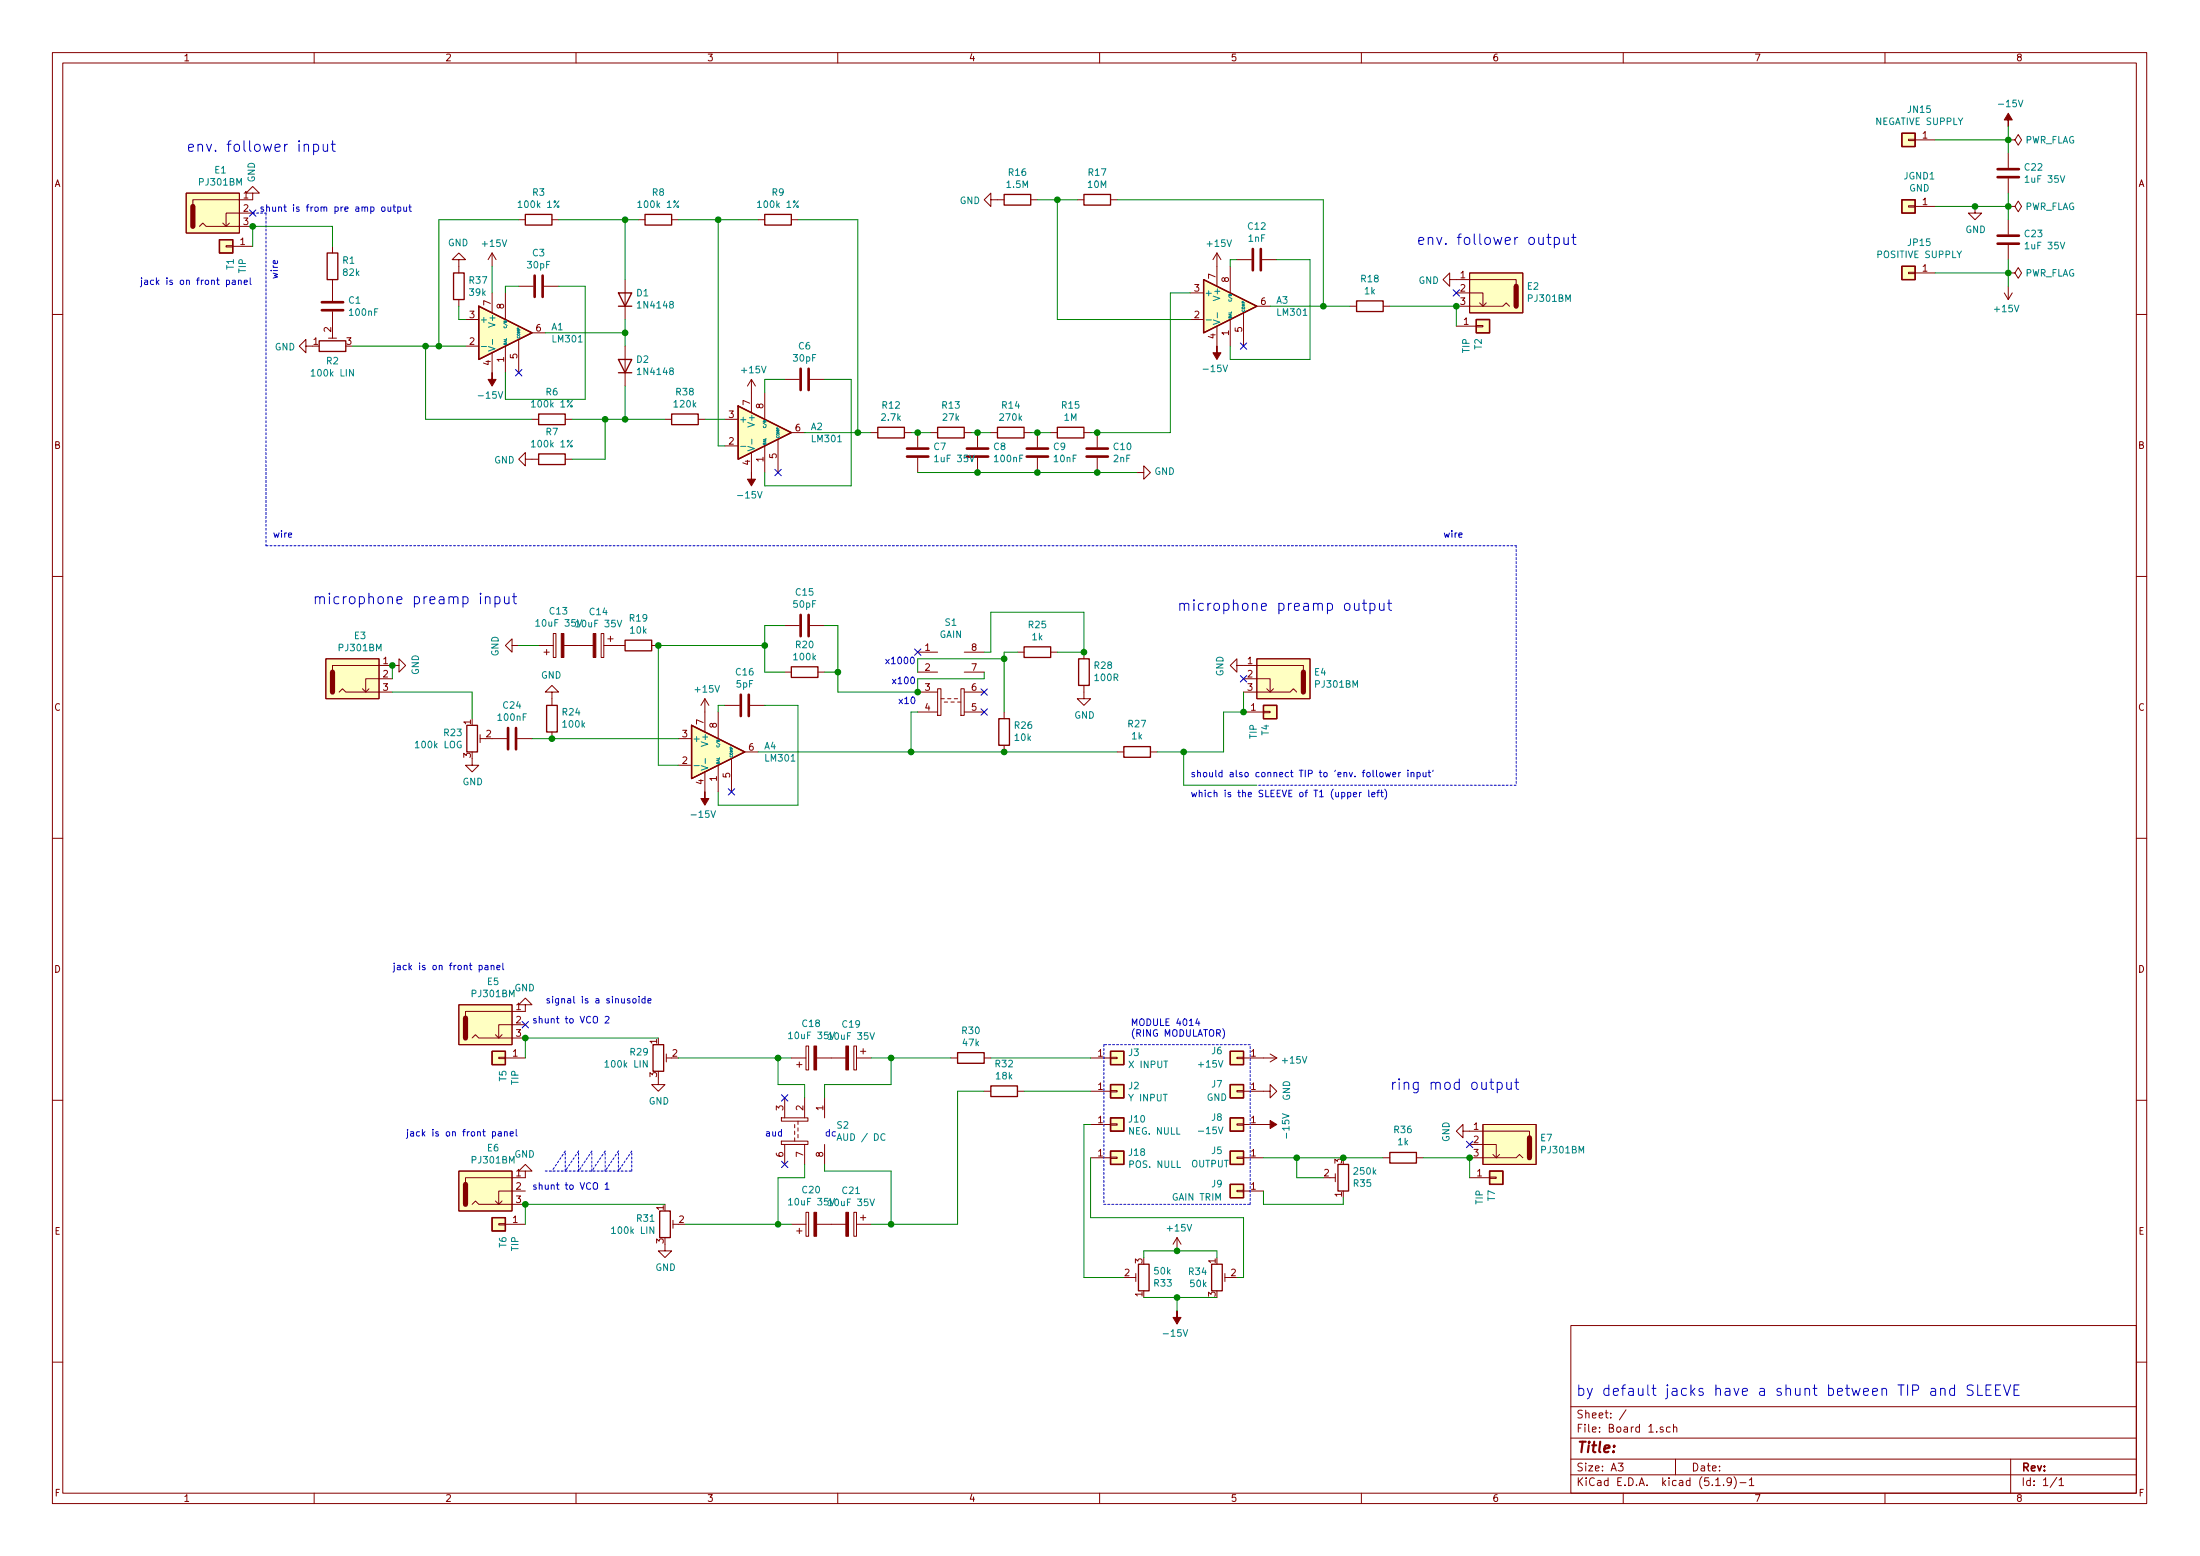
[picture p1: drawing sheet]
<svg xmlns="http://www.w3.org/2000/svg" width="420mm" height="297mm" viewBox="0 0 420 297" stroke-linecap="round" stroke-linejoin="round" font-family="sans-serif">
<g fill="none" stroke="#840000" stroke-width=".19">
<path d="M10 10h400v277h-400zM12 12h396v273.1h-396zM60 10v2M110 10v2M160 10v2M210 10v2M260 10v2M310 10v2M360 10v2M35.6 36.9h10.1v7.6h-10.1zM48.3 36.9h1.2l-1.2-1.3-1.3 1.3h1.3v1.2h-11.5v1.3M189.2 38.1v-1.2l-1.2 1.2 1.2 1.3v-1.3h2.6"/>
<path d="M196.8 38.1h1.3M205.7 38.1h1.3M212.1 38.1h1.3M364.5 26.6h1.3v.2h-1.3zM364.5 39.3h1.3v.2h-1.3zM365.8 26.7h3.8M365.8 39.4h3.8M377.2 39.4v1.3h1.3l-1.3 1.2-1.3-1.2h1.3M383.5 39.4h1.3l.6-1 .7 1-.7 1-.6-1M383.5 39.4h.1M383.5 26.7h1.3l.6-1 .7 1-.7 1-.6-1M383.5 26.7h.1"/>
<path d="M383.5 29.2v2.8M383.5 34.1v2.8M38.1 43.2l.6-.6 .7 .6h8.9M42.5 42.6l.7 .6 .6-.6M43.2 46.9h1.2v.3h-1.2zM44.4 47h3.9M48.3 40.7h-5.1v2.5M63.5 47v1.3M63.5 53.4v4M63.5 59.5v2.8M87.6 49.6h1.3l-1.3-1.3-1.2 1.3h1.2v2.5M87.6 57.2v1.3"/>
<path d="M94 48.3v2.5M94 55.9v3.8M94 48.3l-.8 1.3M94 48.3l.7 1.3M96.5 55.9v5.1M99.1 41.9h1.2M99.1 54.6h2.8M103.9 54.6h2.8M105.4 41.9h1.3M119.4 53.4v7.6M121.9 41.9h1.3M128.3 41.9h1.2"/>
<path d="M144.8 41.9h1.2M151.1 41.9h1.3M227.3 55.9h2.6M232.4 48.3l-.8 1.3M232.4 48.3v6.3M232.4 48.3l.8 1.3M234.9 50.8v5.1M236.2 49.6h2.8M237.5 59.7v6.4M240 58.5h2.6M241 49.6h2.8M257.8 58.5h1.3"/>
<path d="M264.2 58.5h1.2M276.9 53.4v-1.3l-1.3 1.3 1.3 1.2v-1.2h12.7v1.2M278.1 55.9h5.1v2.6M278.1 58.5h8.9l.7-.7 .6 .7M280.7 52.1h10.1v7.6h-10.1zM282.6 57.8l.6 .7 .6-.7M364.5 52h1.3v.2h-1.3zM365.8 52.1h3.8M382.8 55.9l.7 1.3M383.5 52.1h1.3l.6-1 .7 1-.7 1-.6-1M383.5 52.1h.1M383.5 41.9v2.8"/>
<path d="M383.5 46.8v2.8M383.5 54.6v2.6M384.3 55.9l-.8 1.3M10 60h2M58.4 66.1v-1.3l-1.3 1.3 1.3 1.2v-1.2h1.3M62.7 64.6h1.6M63.5 63.5v1.1M88.9 61h2.5M88.9 66.1h2.5M94 67.3v3.9M96.5 66.1v5.1M99.1 64.8v6.4"/>
<path d="M101.6 63.5h2.5M119.4 66.1v7.6M143.5 72.4l-.8 1.3M143.5 72.4v6.4M143.5 72.4l.8 1.3M146 75v5M149.9 72.4h2.8M154.7 72.4h2.8M227.3 61h2.6M232.4 62.3v3.8M234.9 61v5.1M278.1 62.3h3.8"/>
<path d="M281.9 62.1h1.3v.3h-1.3zM408 60h2M100.3 87.7v-1.3l-1.2 1.3 1.2 1.2v-1.2h2.6M101.6 80h1.3M107.9 80h1.3M107.9 87.7h1.3M127 80h1.3M133.3 80h1.3M138.4 80h2.6M138.4 85.1h2.6M143.5 86.4v3.8M146 85.1v5.1"/>
<path d="M148.6 83.9v6.3M151.1 82.6h2.6M166.4 82.6h1.2M172.7 82.6h1.3M175.3 82.6v2.8M175.3 87.4v2.8M177.8 82.6h1.3M184.1 82.6h1.3M186.7 82.6v2.8M186.7 87.4v2.8M189.2 82.6h1.3M195.6 82.6h1.2"/>
<path d="M198.1 82.6v2.8M198.1 87.4v2.8M200.7 82.6h1.2M207 82.6h1.3M209.5 82.6v2.8M209.5 87.4v2.8M217.2 90.2h1.2v-1.3l1.3 1.3-1.3 1.3v-1.3M10 110h2M149.9 119.4h2.8M154.7 119.4h2.8M408 110h2M62.2 125.8h10.2v7.6h-10.2z"/>
<path d="M64.8 132.1l.6-.6 .6 .6h8.9M69.2 131.5l.6 .6 .7-.6M74.9 129.6h-5.1v2.5M76.2 127v1.3l1.3-1.3-1.3-1.2v1.2h-12.7v1.3M97.8 123.2v-1.2l-1.3 1.2 1.3 1.3v-1.3h1.3M102.9 123.2h2.8M103.9 124.5h1M104.4 124v1M105.4 132.1h1.3l-1.3-1.3-1.3 1.3h1.3v2.6M105.4 139.7v1.3M105.7 120.9h.5v4.6h-.5zM107.7 123.2h5.6"/>
<path d="M114.8 120.9h.5v4.6h-.5zM115.3 123.2h4.1M116.1 122h1M116.6 121.4v1.1M124.5 123.2h1.2M134.6 133.4v6.3M134.6 133.4l-.7 1.3M134.6 133.4l.8 1.3M137.2 135.9v5.1M138.4 134.7h2.8M143.3 134.7h2.7M149.9 128.3h1.2"/>
<path d="M156.2 128.3h1.3M175.3 124.5h3.8M175.3 128.3h3.8M175.3 132.1h3.8M175.3 135.9h3.8M179.1 131.5h.6v5.1h-.6zM179.7 133.4h.6M180.3 134h.7M181 133.4h.6M181.6 134h.6M182.2 133.4h.7M182.9 134h.6"/>
<path d="M183.5 131.5h.6v5.1h-.6zM184.1 124.5h3.9M184.1 128.3h3.9M184.1 132.1h3.9M184.1 135.9h3.9M191.8 135.9v1.3M194.3 124.5h1.3M200.7 124.5h1.2M207 130.8v2.6h1.3l-1.3 1.3-1.3-1.3h1.3M207 124.5v1.3M236.2 127v-1.2l-1.3 1.2 1.3 1.3v-1.3h12.7v1.3M237.5 129.6h5.1v2.5"/>
<path d="M237.5 132.1h8.9l.6-.6 .6 .6M237.5 135.9h3.8M240 125.8h10.2v7.6h-10.2zM241.3 135.8h1.3v.3h-1.3zM241.9 131.5l.7 .6 .6-.6M90.2 144.8v1.3h1.2l-1.2 1.3-1.3-1.3h1.3M91.7 141h1M91.7 140.2v1.6M94 141h2.8M98.8 141h2.8M129.5 146.1h2.6M129.5 141h2.6"/>
<path d="M134.6 147.4v3.8M137.2 146.1v5.1M139.7 144.8v6.4M142.2 143.5h2.6M191.8 142.3v1.2M213.4 143.5h1.2M219.7 143.5h1.3M10 160h2M408 160h2M87.6 191.8h10.2v7.6h-10.2zM90.2 198.2l.6-.7 .6 .7h8.9M94.6 197.5l.6 .7 .7-.7"/>
<path d="M100.3 191.8h1.3l-1.3-1.3-1.2 1.3h1.2v1.3h-11.4v1.2M100.3 195.6h-5.1v2.6M153.9 199.7h.5v4.6h-.5zM163.1 199.7h.5v4.6h-.5zM10 210h2M95.2 201.8h1.3v.3h-1.3zM96.5 202h3.8M125.7 205.8v1.2h1.3l-1.3 1.3-1.2-1.3h1.2M127.3 201.2v1.5M127.3 202h1M149.2 213.4h5.1v.6h-5.1zM149.2 217.8h5.1v.7h-5.1z"/>
<path d="M149.9 209.6v3.8M149.9 218.5v3.8M151.1 202h2.8M151.8 214.7v.6M151.8 215.9v.7M151.8 217.2v.6M152.1 203.2h1.1M152.4 214v.7M152.4 215.3v.6M152.4 216.6v.6M152.7 202.7v1M153.7 209.6v3.8"/>
<path d="M153.7 218.5v3.8M156 202h5.5M157.5 209.6v3.8M157.5 218.5v3.8M163.6 202h2.8M164.3 200.7h1.1M164.8 200.2v1M181.6 202h1.3M188 202h1.2M188 208.3h1.2M194.3 208.3h1.3M208.3 202h3.8"/>
<path d="M208.3 208.3h3.8M208.3 214.7h3.8M212.1 208.2h1.3v.2h-1.3zM212.1 214.5h1.3v.3h-1.3zM212.1 201.8h1.3v.3h-1.3zM236.2 208.2h1.3v.2h-1.3zM236.2 214.5h1.3v.3h-1.3zM236.2 201.8h1.3v.3h-1.3zM237.5 208.3h5.1v-1.3l1.2 1.3-1.2 1.3v-1.3M237.5 202h6.3M237.5 214.7h3.8M242.6 201.2l1.2 .8"/>
<path d="M243.8 202l-1.2 .7M279.4 215.9v-1.2l-1.3 1.2 1.3 1.3v-1.3h12.7v1.3M280.7 218.5h5v2.5M283.2 214.7h10.2v7.6h-10.2zM408 210h2M87.6 223.6h10.2v7.6h-10.2zM90.2 229.9l.6-.6 .6 .6h8.9M94.6 229.3l.6 .6 .7-.6M95.2 233.6h1.3v.2h-1.3zM96.5 233.7h3.8M100.3 223.6h1.3l-1.3-1.3-1.2 1.3h1.2v1.2h-11.4v1.3M100.3 227.4h-5.1v2.5"/>
<path d="M127 237.5v1.3h1.3l-1.3 1.3-1.3-1.3h1.3M128.5 233.7h1M128.5 233v1.5M151.1 233.7h2.8M152.1 235h1.1M152.7 234.5v1M153.9 231.4h.5v4.6h-.5zM156 233.7h5.5M163.1 231.4h.5v4.6h-.5zM163.6 233.7h2.8M164.3 232.4h1.1M164.8 231.9v1.1"/>
<path d="M208.3 221h3.8M212.1 220.9h1.3v.2h-1.3zM224.8 236.3l-.8 1.2M224.8 236.3v2.5M224.8 236.3l.8 1.2M236.2 220.9h1.3v.2h-1.3zM236.2 227.2h1.3v.3h-1.3zM237.5 221h3.8M237.5 227.4h3.8M254 224.8h1M255 224.1v1.5M264.2 221h1.2"/>
<path d="M270.5 221h1.3M280.7 221h8.9l.6-.6 .6 .6M280.7 224.8h3.8M284.5 224.7h1.2v.3h-1.2zM285.1 220.4l.6 .6 .7-.6M215.9 243.9h1M216.9 243.1v1.5M233.9 243.1v1.5M233.9 243.9h1M300 253h108v32.1h-108zM10 260h2M300 278.5h108"/>
<path d="M300 274.5h108M300 268.5h108M309 279.3h1l-.5 .6 .4 .1v.7l-.2 .1-.7-.1M310.5 269.1l-1.2 2M317.6 272.5l-.4-.1-.2 .2 .1 .2 .5 .2v.3h-.6M319 272.5l-.5-.1-.2 .3v.6l.2 .1 .5-.1M319.6 272.5l.2-.1 .4 .1v.9M319.6 271.9v1.5M320 278.5v3M384 278.5v6.6M408 260h2M60 285.1v1.9"/>
<path d="M110 285.1v1.9M160 285.1v1.9M210 285.1v1.9M260 285.1v1.9M300 281.5h108M310 285.1v1.9M327.7 283.6h.8M329.2 283.5v.1M330.7 282.7l-.3 .3h-.5l-.1-.3 .1-.5 .5-.1 .3 .3-.1 .8-.3 .4h-.4M331.2 281.9a1.71 1.71 0 0 1 0 2.3M332.3 283h1.2M334.1 282.5l.4-.4v1.5"/>
<path d="M334.1 283.6h.8M360 285.1v1.9M392.8 282l-1.3 2M393.2 282.5l.5-.4v1.5M393.2 283.6h.9"/>
</g>
<g fill="#ffffc2" stroke="#ffffc2" stroke-width=".19">
<path d="M132.1 138.5l10.1 5-10.1 5.1z"/>
<path d="M284.5 223.6h2.5v2.5h-2.5z"/>
<path d="M41.9 45.8h2.5v2.5h-2.5z"/>
<path d="M94 232.4h2.5v2.6h-2.5z"/>
<path d="M94 200.7h2.5v2.5h-2.5z"/>
<path d="M281.9 61h2.6v2.5h-2.6z"/>
<path d="M212.1 207h2.5v2.6h-2.5z"/>
<path d="M234.9 207h2.6v2.6h-2.6z"/>
<path d="M229.9 53.4l10.1 5.1-10.1 5z"/>
<path d="M141 77.5l10.1 5.1-10.1 5.1z"/>
<path d="M91.4 58.5l10.2 5-10.2 5.1z"/>
<path d="M234.9 213.4h2.6v2.5h-2.6z"/>
<path d="M234.9 219.7h2.6v2.6h-2.6z"/>
<path d="M212.1 219.7h2.5v2.6h-2.5z"/>
<path d="M212.1 213.4h2.5v2.5h-2.5z"/>
<path d="M363.2 25.4h2.6v2.6h-2.6z"/>
<path d="M212.1 200.7h2.5v2.5h-2.5z"/>
<path d="M241.3 134.7h2.5v2.5h-2.5z"/>
<path d="M363.2 50.8h2.6v2.6h-2.6z"/>
<path d="M363.2 38.1h2.6v2.6h-2.6z"/>
<path d="M234.9 200.7h2.6v2.5h-2.6z"/>
<path d="M280.7 52.1h10.1v7.6h-10.1z"/>
<path d="M240 125.8h10.2v7.6h-10.2z"/>
<path d="M62.2 125.8h10.2v7.6h-10.2z"/>
<path d="M87.6 191.8h10.2v7.6h-10.2z"/>
<path d="M87.6 223.6h10.2v7.6h-10.2z"/>
<path d="M283.2 214.7h10.2v7.6h-10.2z"/>
<path d="M35.6 36.9h10.1v7.6h-10.1z"/>
<path d="M234.9 226.1h2.6v2.5h-2.6z"/>
</g>
<g fill="none" stroke="#840000" stroke-width=".25">
<path d="M191.8 37.1h5v2.1h-5zM207 37.1h5.1v2.1h-5.1zM363.2 25.4h2.6v2.6h-2.6zM363.2 38.1h2.6v2.6h-2.6zM41.9 45.8h2.5v2.5h-2.5zM62.5 48.3h2v5.1h-2zM86.6 52.1h2v5.1h-2zM91.4 58.5l10.2 5-10.2 5.1zM100.3 40.9h5.1v2.1h-5.1zM118.1 55.9h2.5l-1.2 2.6zM118.1 58.5h2.5M123.2 40.9h5.1v2.1h-5.1z"/>
<path d="M146 40.9h5.1v2.1h-5.1zM229.9 53.4l10.1 5.1-10.1 5zM259.1 57.4h5.1v2.1h-5.1zM363.2 50.8h2.6v2.6h-2.6zM61 65.1h5v2h-5zM102.9 79h5v2.1h-5zM118.1 68.6h2.5l-1.2 2.6zM118.1 71.2h2.5M128.3 79h5v2.1h-5zM141 77.5l10.1 5.1-10.1 5.1zM281.9 61h2.6v2.5h-2.6zM102.9 86.7h5v2h-5z"/>
<path d="M167.6 81.6h5.1v2h-5.1zM179.1 81.6h5v2h-5zM190.5 81.6h5.1v2h-5.1zM201.9 81.6h5.1v2h-5.1zM89.2 138.5h2v5h-2zM104.4 134.7h2v5h-2zM119.4 122.2h5.1v2h-5.1zM132.1 138.5l10.1 5-10.1 5.1zM151.1 127.3h5.1v2h-5.1zM190.8 137.2h2v5.1h-2zM195.6 123.5h5.1v2h-5.1zM206 125.8h2v5h-2z"/>
<path d="M241.3 134.7h2.5v2.5h-2.5zM214.6 142.5h5.1v2.1h-5.1zM124.7 199.4h2v5.1h-2zM94 200.7h2.5v2.5h-2.5zM182.9 201h5.1v2h-5.1zM189.2 207.3h5.1v2h-5.1zM212.1 207h2.5v2.6h-2.5zM212.1 219.7h2.5v2.6h-2.5zM212.1 213.4h2.5v2.5h-2.5zM212.1 200.7h2.5v2.5h-2.5zM234.9 207h2.6v2.6h-2.6zM234.9 213.4h2.6v2.5h-2.6z"/>
<path d="M234.9 219.7h2.6v2.6h-2.6zM234.9 200.7h2.6v2.5h-2.6zM94 232.4h2.5v2.6h-2.5zM126 231.2h2v5.1h-2zM234.9 226.1h2.6v2.5h-2.6zM255.5 222.3h2.1v5.1h-2.1zM265.4 220h5.1v2h-5.1zM284.5 223.6h2.5v2.5h-2.5zM217.4 241.3h2.1v5.1h-2.1zM231.4 241.3h2v5.1h-2z"/>
</g>
<g fill="none" stroke="#008484" stroke-width=".19">
<path d="M232.5 59.7v1M234.7 57.2a.23 .23 0 0 0 .2 .3 .23 .23 0 0 0 .2-.3M67.5 70.5v1.3l-.7-1.3v1.3M91.9 66.2h1M93.3 66.2l1.2 .4-1.2 .4M94.1 64.8v.9M96.3 62.3a.23 .23 0 0 0 .2 .3 .23 .23 0 0 0 .2-.3M230.4 61.1h.9M231.7 61.1l1.3 .4-1.3 .4M141.5 85.2h.9M142.8 85.2l1.3 .4-1.3 .5M143.6 83.8v1"/>
<path d="M145.8 81.3v.1a.23 .23 0 0 0 .2 .2 .23 .23 0 0 0 .2-.3M102.3 118.6l.4-.3v1.2M102.3 119.5h.8M117.9 118.4l.4 1.3 .4-1.3M132.6 146.2h1M133.9 146.2l1.3 .4-1.3 .4M134.7 144.8v1M136.9 142.3a.23 .23 0 0 0 .2 .3 .23 .23 0 0 0 .2-.3M150.6 197.4l.4-.4v1.3M150.6 198.3h.7M166.1 197.1l.5 1.3 .4-1.3M123.6 202.4v1.3l-.7-1.3v1.3"/>
<path d="M159.9 217.7l.4-1.3 .4 1.3M160 217.3h.6M169 216.5a.6 .6 0 0 0-.8 .5 .6 .6 0 0 0 .6 .7l.2-.1M124.9 234.2v1.3l-.8-1.3v1.3M150.6 229.1l.4-.3v1.2M150.6 230h.7M166.1 228.9l.5 1.3 .4-1.3"/>
</g>
<g fill="#840000" stroke="#840000" stroke-width=".19">
<path d="M224.8 250.2v1.3h.8l-.8 1.3-.8-1.3h.8z"/>
<path d="M134.6 151.2v1.2h.8l-.8 1.3-.7-1.3h.7z"/>
<path d="M155.4 231.4h.6v4.6h-.6z"/>
<path d="M161.5 231.4h.6v4.6h-.6z"/>
<path d="M241.3 214.7h1.3v-.8l1.2 .8-1.2 .7v-.7z"/>
<path d="M232.4 66.1v1.2h.8l-.8 1.3-.8-1.3h.8z"/>
<path d="M161.5 199.7h.6v4.6h-.6z"/>
<path d="M155.4 199.7h.6v4.6h-.6z"/>
<path d="M143.5 90.2v1.3h.8l-.8 1.2-.8-1.2h.8z"/>
<path d="M107.2 120.9h.5v4.6h-.5z"/>
<path d="M113.3 120.9h.5v4.6h-.5z"/>
<path d="M383.5 21.6l.8 1.3h-.8v1.3v-1.3h-.7z"/>
<path d="M94 71.2v1.2h.7l-.7 1.3-.8-1.3h.8z"/>
</g>
<g fill="none" stroke="#840000" stroke-width=".51">
<path d="M381.5 33.8h4.1M381.5 32.3h4.1M61.5 59.2h4M61.5 57.7h4M102.1 52.6v4.1M103.6 52.6v4.1M239.3 47.5v4.1M240.8 47.5v4.1M381.5 46.5h4.1M381.5 45h4.1M152.9 70.4v4.1M154.4 70.4v4.1"/>
<path d="M173.2 87.2h4.1M173.2 85.6h4.1M184.7 87.2h4M184.7 85.6h4M196.1 87.2h4.1M196.1 85.6h4.1M207.5 87.2h4.1M207.5 85.6h4.1M152.9 117.4v4M154.4 117.4v4M97 139v4M98.6 139v4"/>
<path d="M141.5 132.6v4.1M143 132.6v4.1"/>
</g>
<path d="M36.8 39.4v3.8M289.6 54.6v3.9M63.5 128.3v3.8M248.9 128.3v3.8M88.9 194.3v3.9M292.1 217.2v3.8M88.9 226.1v3.8" fill="none" stroke="#840000" stroke-width=".99"/>
<g fill="none" stroke="#0000c2" stroke-width=".19" stroke-dasharray=".4 .4">
<path d="M48.3 40.7h2.5M50.8 40.7v63.5M50.8 104.2h238.8M289.6 104.2v45.7M289.6 149.9h-49.6M210.8 199.4v30.5M238.8 199.4h-28M107.9 219.7l-2.5 3.9M110.5 219.7l-2.6 3.9M113 219.7l-2.5 3.9M115.6 219.7l-2.6 3.9M118.1 219.7l-2.5 3.9"/>
<path d="M120.6 219.7l-2.5 3.9M104.1 223.6h16.5M107.9 223.6v-3.9M110.5 223.6v-3.9M113 223.6v-3.9M115.6 223.6v-3.9M118.1 223.6v-3.9M120.6 223.6v-3.9M210.8 229.9h28M238.8 229.9v-30.5"/>
</g>
<g fill="none" stroke="#008400" stroke-width=".19">
<path d="M198.1 38.1h7.6M201.9 38.1v22.9h25.4M213.4 38.1h39.3v20.4M369.6 26.7h13.9M369.6 39.4h13.9M383.5 24.2v5M383.5 36.9v5M48.3 47v-3.8h15.2v3.8M87.6 58.5v2.5h1.3M94 50.8v5.1M99.1 41.9h-15.3v24.2M99.1 54.6h-2.6v1.3"/>
<path d="M106.7 41.9h15.2M106.7 54.6h5.1v21.6h-15.3v-5M119.4 41.9v11.5M129.5 41.9h15.3M137.2 41.9v43.2h1.2M152.4 41.9h11.4v40.7M227.3 55.9h-3.8v26.7h-15.2M236.2 49.6h-1.3v1.2M242.6 58.5h15.2M243.8 49.6h6.4v19h-15.3v-2.5M265.4 58.5h12.7v3.8M369.6 52.1h13.9"/>
<path d="M383.5 49.6v5M67.3 66.1h21.6M81.3 66.1v13.9h20.3M104.1 63.5h15.3M119.4 61v5.1M119.4 73.7v6.3M149.9 72.4h-3.9v2.6M157.5 72.4h5.1v20.3h-16.6v-2.5M109.2 80h17.8M115.6 80v7.7h-6.4M134.6 80h3.8M153.7 82.6h12.7"/>
<path d="M174 82.6h3.8M175.3 90.2h41.9M185.4 82.6h3.8M196.8 82.6h3.9M149.9 119.4h-3.9v8.9h3.9M157.5 119.4h2.5v12.7h15.3v-2.5h12.7v-1.3M74.9 127v2.6M74.9 132.1h15.3v5.1M99.1 123.2h3.8M138.4 134.7h-1.2v1.2M146 123.2h-20.3v22.9h3.8M146 134.7h6.4v19h-15.2v-2.5"/>
<path d="M157.5 128.3h2.5M175.3 135.9h-1.3v7.6M188 124.5h1.2v-7.6h17.8v7.6h-5.1M191.8 125.8h-16.5v2.5M194.3 124.5h-2.5v11.4M237.5 132.1v3.8h-3.8v7.6h-12.7M101.6 141h27.9M144.8 143.5h68.6M226.1 143.5v6.4h13.9M125.7 198.2h-25.4v3.8M129.5 202h21.6M148.6 202v5h5.1v2.6"/>
<path d="M166.4 202h15.2M170.2 202v5h-12.7v2.6M188 208.3h-5.1v25.4h-16.5M189.2 202h19.1M195.6 208.3h12.7M208.3 214.7h-1.3v29.2h7.6M127 229.9h-26.7v3.8M130.8 233.7h20.3M153.7 222.3v2.5h-5.1v8.9M157.5 222.3v1.3h12.7v10.1M208.3 221v11.4h29.2v11.5h-1.3M241.3 221h22.9"/>
<path d="M241.3 227.4v2.5h15.2v-1.3M247.6 221v3.8h5.1M271.8 221h8.9v3.8M218.4 240.1v-1.3h14v1.3M218.4 247.7h14M224.8 247.7v2.5"/>
</g>
<g fill="none" stroke="#0000c2" stroke-width=".19">
<path d="M59.9 27.6l.6-.1 .4 .4v.6l-.2 .3-.2 .1-.6-.1M59.9 27.5v2.1M61.7 27.5l.1 1.3a.52 .52 0 0 0 .8-.1M62.6 27.5v1.4M63.2 27.5h.8M63.5 26.9v1.7l.1 .2 .4 .1M73 39.6l.3-.1 .2 .1-.1 .7h-.3l-.2-.2zM74.1 39.5v.8h.3l.2-.1M74.6 39.5v.8M75.1 39.5h.4M75.2 39.1v1.1l.3 .1M76 39.6l.3-.1 .3 .2-.1 .6h-.5"/>
<path d="M76 39.5v1.3M77.1 39.5l.1 .8h.3l.1-.1M77.6 39.5v.8M78.1 39.5h.5M78.3 39.1v1.1l.3 .1M43.3 53.5h.3l.2 .2-.1 .6h-.4M44.4 53.5h.5v.8M44.9 53.8h-.4l-.2 .2 .2 .3h.4M45.5 53.6l.2-.1h.3l.1 .8M45.5 53.5v.8M46.6 53.9l.6-.1v-.3h-.4l-.2 .2 .1 .6h.5M47.8 53v1.1l.2 .2"/>
<path d="M295.4 45.3h.8M295.7 44.7v1.7l.1 .2 .4 .1M296.8 45.4l.6-.1 .4 .4v.6l-.2 .3-.2 .1-.6-.1M296.8 45.3v2M298.7 45.3l.1 1.3a.52 .52 0 0 0 .7-.1M299.5 45.3v1.4M300.2 45.3h.8M300.5 44.7v1.7l.1 .2 .4 .1M92.7 114.1a.5 .5 0 0 1 .9 .1v1.1M92.7 113.9v1.4M94.5 114l.6-.1 .4 .4v.6l-.2 .2-.2 .2-.6-.2M94.5 113.9v2"/>
<path d="M96.3 113.9l.1 1.2a.52 .52 0 0 0 .8-.1M97.2 113.9v1.4M97.9 113.9h.8M98.2 113.2v1.7l.1 .2 .4 .2M258.7 115.2l.1 1.2a.52 .52 0 0 0 .7-.1M259.5 115.2v1.3M260.2 115.2h.8M260.5 114.5v1.7l.1 .2 .4 .1M261.6 115.3l.6-.1 .4 .4v.5l-.2 .3-.2 .1-.6-.1M261.6 115.2v2M263.4 115.2l.2 1.2a.52 .52 0 0 0 .7-.1M264.3 115.2v1.3"/>
<path d="M265 115.2h.8M265.3 114.5v1.7l.1 .2 .4 .1M174 125.6l.2-.2a.67 .67 0 0 1 .4 .7 .67 .67 0 0 1-.4 .6l-.3-.5zM174.1 129.3l.1-.1a.69 .69 0 0 1 .5 .7 .69 .69 0 0 1-.5 .6 .83 .83 0 0 1-.1-1.2zM258.5 151.7l.6-.1-.1-.3h-.4l-.1 .1v.7h.5M259.6 151.3v.8M260 151.3l-.4 .2M261.4 150.8v1.1l.2 .2M262 151.7l.6-.1-.1-.3h-.3l-.2 .1 .1 .7h.4M263 151.3h.4M263.4 150.8l-.3 .2v1.1M263.6 147.5h.3l.3 .2v.4l-.3 .2-.3-.1-.1-.1z"/>
<path d="M263.7 151.3h.5M263.9 150.8v1.1l.3 .2M264.5 150.7a1.47 1.47 0 0 1 0 1.9M264.6 147.5l.2 .8 .3-.6 .2 .6 .3-.8M266 147.9l.6-.1-.1-.3h-.3l-.2 .1v.6h.5M267.1 147.5v.8M267.5 147.5l-.4 .2M268.9 147v.2M268.9 147.5v.8M269.5 147.6l.2-.1h.3v.8M269.5 147.5v.8M270.6 147.5h.4l.2 .2-.1 .5h-.5"/>
<path d="M270.6 147.5v1.2M271.8 147.5l.1 .7h.4M272.3 147.5v.8M272.7 147.5h.5M272.9 147v1.1l.3 .2M273.7 147l-.1 .3M91.5 184.3h.4l.2 .2-.1 .6h-.5M92.7 184.3h.4l.1 .8M93.2 184.6l-.6 .2 .1 .3h.5M93.8 184.4l.2-.1h.3v.8M93.8 184.3v.8M94.9 184.7l.6-.1-.1-.3h-.3l-.2 .2v.6h.5"/>
<path d="M96 183.9v1l.2 .2M115.6 194.1l.5-.1 .2 .4-.8 .9h.8M121 190.7l.3-.1 .1 .2v.6l-.3 .1-.3-.3zM122 190.2v.1M122 190.6v.9M123.2 190.7l-.4-.1-.2 .3 .1 .5h.5M123.2 190.2v1.3M123.7 191l.6-.1v-.2l-.4-.1-.2 .2 .1 .6h.5M228.7 194.4l-.3 .9h.8M229 194.9v.9M233.5 196.4a1.47 1.47 0 0 1 0 1.9M94.1 216.1l.3-.1 .2 .3-.1 .5h-.4"/>
<path d="M95.2 216.1h.5v.8M95.7 216.3l-.6 .3 .1 .2h.5M96.3 216.2l.2-.2 .3 .1 .1 .8M96.3 216v.9M97.4 216.4l.6-.1v-.2l-.4-.1-.2 .2 .1 .6h.5M98.6 215.6v1.1l.2 .2M286 206.7l.5-.1 .4 .4v.6l-.2 .3-.2 .1-.5-.1M286 206.6v2M287.8 206.6l.1 1.3a.52 .52 0 0 0 .7-.1M288.6 206.6v1.4M289.3 206.6h.7M289.6 206v1.7l.1 .2 .3 .1"/>
<path d="M113.3 225.9l.3-.1a.44 .44 0 0 1 .5 .4v.7l-.5 .1-.3-.1zM115.6 226.1l.3-.3v1.2M115.6 227h.7M370.6 265.2a.52 .52 0 0 1 .8-.1l.1 1.3M373.3 265.1l-.6-.1-.4 .4v.6l.2 .3 .2 .1 .6-.1M373.3 264.4v2M376.8 264.5a.87 .87 0 0 0-1 .1l-.1 .2a.45 .45 0 0 0 .4 .5l.5 .2a.48 .48 0 0 1 .2 .5 .48 .48 0 0 1-.3 .4l-.8-.1M377.7 264.4v2h.9M379.3 265.3h.7M380.3 264.4h-1v2h1M381.1 265.3h.7M382.1 264.4h-1v2h1"/>
<path d="M382.7 264.4l.6 2 .7-2M384.7 265.3h.6M385.6 264.4h-.9v2h.9"/>
</g>
<g fill="#008400" stroke="#008400" stroke-width=".25">
<circle cx="175.3" cy="132.1" r=".51"/>
<circle cx="100.3" cy="229.9" r=".51"/>
<circle cx="74.9" cy="127" r=".51"/>
<circle cx="160" cy="128.3" r=".51"/>
<circle cx="383.5" cy="26.7" r=".51"/>
<circle cx="207" cy="124.5" r=".51"/>
<circle cx="100.3" cy="198.2" r=".51"/>
<circle cx="209.6" cy="82.6" r=".51"/>
<circle cx="280.7" cy="221" r=".51"/>
<circle cx="383.5" cy="39.4" r=".51"/>
<circle cx="383.5" cy="52.1" r=".51"/>
<circle cx="237.5" cy="135.9" r=".51"/>
<circle cx="377.2" cy="39.4" r=".51"/>
<circle cx="278.1" cy="58.5" r=".51"/>
<circle cx="226.1" cy="143.5" r=".51"/>
<circle cx="48.3" cy="43.2" r=".51"/>
<circle cx="191.8" cy="125.8" r=".51"/>
<circle cx="137.2" cy="41.9" r=".51"/>
<circle cx="256.5" cy="221" r=".51"/>
<circle cx="115.6" cy="80" r=".51"/>
<circle cx="119.4" cy="80" r=".51"/>
<circle cx="148.6" cy="202" r=".51"/>
<circle cx="247.7" cy="221" r=".51"/>
<circle cx="146.1" cy="123.2" r=".51"/>
<circle cx="125.7" cy="123.2" r=".51"/>
<circle cx="105.4" cy="141" r=".51"/>
<circle cx="163.8" cy="82.6" r=".51"/>
<circle cx="224.8" cy="247.7" r=".51"/>
<circle cx="81.3" cy="66.1" r=".51"/>
<circle cx="201.9" cy="38.1" r=".51"/>
<circle cx="209.6" cy="90.2" r=".51"/>
<circle cx="175.3" cy="82.6" r=".51"/>
<circle cx="224.8" cy="238.8" r=".51"/>
<circle cx="186.7" cy="82.6" r=".51"/>
<circle cx="198.1" cy="90.2" r=".51"/>
<circle cx="198.1" cy="82.6" r=".51"/>
<circle cx="170.2" cy="202" r=".51"/>
<circle cx="186.7" cy="90.2" r=".51"/>
<circle cx="170.2" cy="233.7" r=".51"/>
<circle cx="83.8" cy="66.1" r=".51"/>
<circle cx="148.6" cy="233.7" r=".51"/>
<circle cx="174" cy="143.5" r=".51"/>
<circle cx="119.4" cy="41.9" r=".51"/>
<circle cx="252.7" cy="58.5" r=".51"/>
<circle cx="191.8" cy="143.5" r=".51"/>
<circle cx="119.4" cy="63.5" r=".51"/>
</g>
<g fill="none" stroke="#000084" stroke-width=".19">
<path d="M47.7 40.1l1.2 1.2M48.9 40.1l-1.2 1.2M277.5 55.3l1.2 1.2M278.7 55.3l-1.2 1.2M98.5 70.5l1.2 1.3M99.7 70.5l-1.2 1.3M236.9 65.5l1.2 1.2M238.1 65.5l-1.2 1.2M148 89.6l1.2 1.2M149.2 89.6l-1.2 1.2M174.7 123.9l1.2 1.2M175.9 123.9l-1.2 1.2"/>
<path d="M187.4 131.5l1.2 1.2M187.4 135.3l1.2 1.2M188.6 131.5l-1.2 1.2M188.6 135.3l-1.2 1.2M236.9 129l1.2 1.2M238.1 129l-1.2 1.2M139.1 150.6l1.2 1.2M140.3 150.6l-1.2 1.2M99.7 195l1.2 1.2M100.9 195l-1.2 1.2M149.3 209l1.2 1.2M150.5 209l-1.2 1.2"/>
<path d="M280.1 217.9l1.2 1.2M281.3 217.9l-1.2 1.2M149.3 221.7l1.2 1.2M150.5 221.7l-1.2 1.2"/>
</g>
<g font-size="2.8" fill="#0000c2">
<text x="35.6" y="29">env. follower input</text>
<text x="270.5" y="46.8">env. follower output</text>
<text x="59.7" y="115.4">microphone preamp input</text>
<text x="224.8" y="116.6">microphone preamp output</text>
<text x="265.4" y="208.1">ring mod output</text>
<text x="301" y="266.5">by default jacks have a shunt between TIP and SLEEVE</text>
</g>
<text font-size="2.8" fill="#840000" x="301" y="277.3">Title:</text>
<g font-size="2.1" fill="#840000">
<text x="301" y="273.5">File: Board 1.sch</text>
<text x="301" y="270.8">Sheet: /</text>
<text x="301" y="280.9">Size: A3</text>
<text x="323" y="280.9">Date:</text>
<text x="386" y="280.9">Rev:</text>
<text x="301" y="283.7">KiCad E.D.A. kicad (5.1.9)-1</text>
<text x="386" y="283.7">Id: 1/1</text>
</g>
<g font-size="1.8" fill="#840000">
<text x="35" y="11.7">1</text>
<text x="85" y="11.7">2</text>
<text x="135" y="11.7">3</text>
<text x="185" y="11.7">4</text>
<text x="235" y="11.7">5</text>
<text x="285" y="11.7">6</text>
<text x="335" y="11.7">7</text>
<text x="385" y="11.7">8</text>
<text x="367.2" y="26.5">1</text>
<text x="10.4" y="35.7">A</text>
<text x="408.4" y="35.7">A</text>
<text x="46.5" y="37.9">1</text>
<text x="46.5" y="40.4">2</text>
<text x="367.2" y="39.2">1</text>
<text x="45.9" y="46.8">1</text>
<text x="46.5" y="43">3</text>
<text x="232.2" y="53.2" transform="rotate(-90 232.2 53.2)">7</text>
<text x="234.7" y="53.9" transform="rotate(-90 234.7 53.9)">8</text>
<text x="278.9" y="53.1">1</text>
<text x="367.2" y="51.9">1</text>
<text x="93.7" y="58.3" transform="rotate(-90 93.7 58.3)">7</text>
<text x="96.3" y="58.9" transform="rotate(-90 96.3 58.9)">8</text>
<text x="228.1" y="55.7">3</text>
<text x="240.8" y="58.2">6</text>
<text x="278.9" y="55.7">2</text>
<text x="278.9" y="58.2">3</text>
<text x="59.8" y="65.8">1</text>
<text x="63.2" y="63.4" transform="rotate(-90 63.2 63.4)">2</text>
<text x="66.2" y="65.8">3</text>
<text x="89.7" y="65.8">2</text>
<text x="89.7" y="60.7">3</text>
<text x="102.4" y="63.3">6</text>
<text x="228.1" y="60.7">2</text>
<text x="232.2" y="64.7" transform="rotate(-90 232.2 64.7)">4</text>
<text x="234.7" y="64" transform="rotate(-90 234.7 64)">1</text>
<text x="237.2" y="63.4" transform="rotate(-90 237.2 63.4)">5</text>
<text x="279.6" y="62">1</text>
<text x="93.7" y="69.7" transform="rotate(-90 93.7 69.7)">4</text>
<text x="96.3" y="69.1" transform="rotate(-90 96.3 69.1)">1</text>
<text x="98.8" y="68.5" transform="rotate(-90 98.8 68.5)">5</text>
<text x="143.3" y="77.4" transform="rotate(-90 143.3 77.4)">7</text>
<text x="145.8" y="78" transform="rotate(-90 145.8 78)">8</text>
<text x="139.2" y="79.8">3</text>
<text x="151.9" y="82.3">6</text>
<text x="10.4" y="85.7">B</text>
<text x="139.2" y="84.9">2</text>
<text x="143.3" y="88.8" transform="rotate(-90 143.3 88.8)">4</text>
<text x="145.8" y="88.1" transform="rotate(-90 145.8 88.1)">1</text>
<text x="148.3" y="87.5" transform="rotate(-90 148.3 87.5)">5</text>
<text x="408.4" y="85.7">B</text>
<text x="176.7" y="124.2">1</text>
<text x="185.6" y="124.2">8</text>
<text x="73.2" y="126.8">1</text>
<text x="73.2" y="129.3">2</text>
<text x="73.2" y="131.9">3</text>
<text x="176.7" y="128.1">2</text>
<text x="176.7" y="131.9">3</text>
<text x="185.6" y="131.9">6</text>
<text x="185.6" y="128.1">7</text>
<text x="238.3" y="126.8">1</text>
<text x="238.3" y="129.3">2</text>
<text x="238.3" y="131.9">3</text>
<text x="10.4" y="135.7">C</text>
<text x="176.7" y="135.7">4</text>
<text x="185.6" y="135.7">5</text>
<text x="238.9" y="135.7">1</text>
<text x="408.4" y="135.7">C</text>
<text x="89.9" y="138.3" transform="rotate(-90 89.9 138.3)">1</text>
<text x="92.9" y="140.8">2</text>
<text x="130.3" y="140.8">3</text>
<text x="134.4" y="138.3" transform="rotate(-90 134.4 138.3)">7</text>
<text x="136.9" y="138.9" transform="rotate(-90 136.9 138.9)">8</text>
<text x="143" y="143.3">6</text>
<text x="89.9" y="144.7" transform="rotate(-90 89.9 144.7)">3</text>
<text x="130.3" y="145.8">2</text>
<text x="134.4" y="149.7" transform="rotate(-90 134.4 149.7)">4</text>
<text x="136.9" y="149.1" transform="rotate(-90 136.9 149.1)">1</text>
<text x="139.4" y="148.5" transform="rotate(-90 139.4 148.5)">5</text>
<text x="10.4" y="185.7">D</text>
<text x="408.4" y="185.7">D</text>
<text x="98.6" y="192.8">1</text>
<text x="98.6" y="195.4">2</text>
<text x="98.6" y="197.9">3</text>
<text x="97.9" y="201.7">1</text>
<text x="125.5" y="199.3" transform="rotate(-90 125.5 199.3)">1</text>
<text x="128.4" y="201.7">2</text>
<text x="209.7" y="201.7">1</text>
<text x="238.9" y="201.7">1</text>
<text x="125.5" y="205.6" transform="rotate(-90 125.5 205.6)">3</text>
<text x="209.7" y="208.1">1</text>
<text x="238.9" y="208.1">1</text>
<text x="149.6" y="212" transform="rotate(-90 149.6 212)">3</text>
<text x="153.4" y="212" transform="rotate(-90 153.4 212)">2</text>
<text x="157.2" y="212" transform="rotate(-90 157.2 212)">1</text>
<text x="209.7" y="214.4">1</text>
<text x="238.9" y="214.4">1</text>
<text x="281.5" y="215.7">1</text>
<text x="149.6" y="220.9" transform="rotate(-90 149.6 220.9)">6</text>
<text x="153.4" y="220.9" transform="rotate(-90 153.4 220.9)">7</text>
<text x="157.2" y="220.9" transform="rotate(-90 157.2 220.9)">8</text>
<text x="209.7" y="220.8">1</text>
<text x="238.9" y="220.8">1</text>
<text x="281.5" y="218.2">2</text>
<text x="281.5" y="220.8">3</text>
<text x="98.6" y="224.6">1</text>
<text x="98.6" y="227.1">2</text>
<text x="238.9" y="227.1">1</text>
<text x="252.9" y="224.6">2</text>
<text x="256.3" y="222.1" transform="rotate(-90 256.3 222.1)">3</text>
<text x="282.1" y="224.6">1</text>
<text x="97.9" y="233.5">1</text>
<text x="98.6" y="229.7">3</text>
<text x="126.7" y="231" transform="rotate(-90 126.7 231)">1</text>
<text x="129.7" y="233.5">2</text>
<text x="256.3" y="228.5" transform="rotate(-90 256.3 228.5)">1</text>
<text x="10.4" y="235.7">E</text>
<text x="126.7" y="237.4" transform="rotate(-90 126.7 237.4)">3</text>
<text x="408.4" y="235.7">E</text>
<text x="214.8" y="243.6">2</text>
<text x="218.2" y="241.2" transform="rotate(-90 218.2 241.2)">3</text>
<text x="232.2" y="241.2" transform="rotate(-90 232.2 241.2)">1</text>
<text x="235.1" y="243.6">2</text>
<text x="218.2" y="247.5" transform="rotate(-90 218.2 247.5)">1</text>
<text x="232.2" y="247.5" transform="rotate(-90 232.2 247.5)">3</text>
<text x="10.5" y="285.7">F</text>
<text x="35" y="286.7">1</text>
<text x="85" y="286.7">2</text>
<text x="135" y="286.7">3</text>
<text x="185" y="286.7">4</text>
<text x="235" y="286.7">5</text>
<text x="285" y="286.7">6</text>
<text x="335" y="286.7">7</text>
<text x="385" y="286.7">8</text>
<text x="408.5" y="285.7">F</text>
</g>
<g font-size="1.8" fill="#008484">
<text x="358.3" y="23.9">NEGATIVE SUPPLY</text>
<text x="364.5" y="21.6">JN15</text>
<text x="382.1" y="20.5">-15V</text>
<text x="386.6" y="27.4">PWR_FLAG</text>
<text x="38.2" y="35.4">PJ301BM</text>
<text x="41" y="33.1">E1</text>
<text x="48.7" y="34.8" transform="rotate(-90 48.7 34.8)">GND</text>
<text x="192.4" y="35.9">1.5M</text>
<text x="192.7" y="33.6">R16</text>
<text x="207.8" y="35.9">10M</text>
<text x="207.9" y="33.6">R17</text>
<text x="363.6" y="34.3">JGND1</text>
<text x="386.7" y="32.6">C22</text>
<text x="387.1" y="34.9">1uF 35V</text>
<text x="99.4" y="39.7">100k 1%</text>
<text x="101.8" y="37.4">R3</text>
<text x="122.3" y="39.7">100k 1%</text>
<text x="124.6" y="37.4">R8</text>
<text x="145.1" y="39.7">100k 1%</text>
<text x="147.5" y="37.4">R9</text>
<text x="183.3" y="38.9">GND</text>
<text x="364.6" y="36.6">GND</text>
<text x="386.6" y="40.1">PWR_FLAG</text>
<text x="85.5" y="47">GND</text>
<text x="92.3" y="47.1">+15V</text>
<text x="230.7" y="47.1">+15V</text>
<text x="238.4" y="43.9">C12</text>
<text x="238.5" y="46.2">1nF</text>
<text x="364.5" y="47">JP15</text>
<text x="375.4" y="44.5">GND</text>
<text x="386.7" y="45.3">C23</text>
<text x="387.1" y="47.6">1uF 35V</text>
<text x="44.7" y="51.4" transform="rotate(-90 44.7 51.4)">T1</text>
<text x="47" y="52.1" transform="rotate(-90 47 52.1)">TIP</text>
<text x="65.5" y="50.4">R1</text>
<text x="65.6" y="52.7">82k</text>
<text x="100.8" y="51.2">30pF</text>
<text x="101.8" y="48.9">C3</text>
<text x="260" y="53.9">R18</text>
<text x="358.7" y="49.3">POSITIVE SUPPLY</text>
<text x="386.6" y="52.8">PWR_FLAG</text>
<text x="66.6" y="58">C1</text>
<text x="89.7" y="54.2">R37</text>
<text x="89.7" y="56.5">39k</text>
<text x="121.6" y="56.6">D1</text>
<text x="122.1" y="58.9">1N4148</text>
<text x="230" y="56.6">+</text>
<text x="233" y="57" transform="rotate(-90 233 57)">V+</text>
<text x="243.8" y="58">A3</text>
<text x="260.7" y="56.2">1k</text>
<text x="270.9" y="54.2">GND</text>
<text x="291.7" y="55.3">E2</text>
<text x="292" y="57.6">PJ301BM</text>
<text x="381.1" y="59.6">+15V</text>
<text x="66.9" y="60.3">100nF</text>
<text x="91.6" y="61.6">+</text>
<text x="94.6" y="62.1" transform="rotate(-90 94.6 62.1)">V+</text>
<text x="105.4" y="63.1">A1</text>
<text x="105.6" y="65.4">LM301</text>
<text x="244.1" y="60.3">LM301</text>
<text x="52.5" y="66.9">GND</text>
<text x="59.9" y="71.9">100k LIN</text>
<text x="62.4" y="69.6">R2</text>
<text x="121.6" y="69.3">D2</text>
<text x="122.1" y="71.6">1N4148</text>
<text x="141.8" y="71.3">+15V</text>
<text x="151.6" y="69">30pF</text>
<text x="152.6" y="66.7">C6</text>
<text x="230.2" y="71">-15V</text>
<text x="280.7" y="67.4" transform="rotate(-90 280.7 67.4)">TIP</text>
<text x="283" y="66.7" transform="rotate(-90 283 66.7)">T2</text>
<text x="91.7" y="76.1">-15V</text>
<text x="101.9" y="77.8">100k 1%</text>
<text x="104.3" y="75.5">R6</text>
<text x="128.9" y="77.8">120k</text>
<text x="129.2" y="75.5">R38</text>
<text x="104.3" y="83.1">R7</text>
<text x="141.1" y="80.7">+</text>
<text x="144.1" y="81.1" transform="rotate(-90 144.1 81.1)">V+</text>
<text x="154.9" y="82.1">A2</text>
<text x="168.5" y="80.3">2.7k</text>
<text x="168.6" y="78">R12</text>
<text x="180" y="78">R13</text>
<text x="180.1" y="80.3">27k</text>
<text x="191.1" y="80.3">270k</text>
<text x="191.4" y="78">R14</text>
<text x="202.8" y="78">R15</text>
<text x="203.3" y="80.3">1M</text>
<text x="94.4" y="88.5">GND</text>
<text x="101.9" y="85.4">100k 1%</text>
<text x="155.2" y="84.4">LM301</text>
<text x="178.4" y="85.9">C7</text>
<text x="178.8" y="88.2">1uF 35V</text>
<text x="189.8" y="85.9">C8</text>
<text x="190.1" y="88.2">100nF</text>
<text x="201.2" y="85.9">C9</text>
<text x="201.4" y="88.2">10nF</text>
<text x="212.7" y="88.2">2nF</text>
<text x="212.8" y="85.9">C10</text>
<text x="141.3" y="95.2">-15V</text>
<text x="220.5" y="90.6">GND</text>
<text x="152" y="113.7">C15</text>
<text x="102.8" y="119.6">10uF 35V10uF 35V</text>
<text x="105" y="117.3">C13</text>
<text x="112.7" y="117.4">C14</text>
<text x="120.3" y="118.7">R19</text>
<text x="151.6" y="116">50pF</text>
<text x="180.5" y="119.5">S1</text>
<text x="196.5" y="119.9">R25</text>
<text x="64.8" y="124.3">PJ301BM</text>
<text x="67.7" y="122">E3</text>
<text x="95.2" y="125.3" transform="rotate(-90 95.2 125.3)">GND</text>
<text x="120.4" y="121">10k</text>
<text x="152" y="123.7">R20</text>
<text x="179.4" y="121.8">GAIN</text>
<text x="197.2" y="122.2">1k</text>
<text x="80" y="128.9" transform="rotate(-90 80 128.9)">GND</text>
<text x="103.3" y="129.6">GND</text>
<text x="140.6" y="128.9">C16</text>
<text x="140.7" y="131.3">5pF</text>
<text x="151.7" y="126">100k</text>
<text x="209.1" y="127.7">R28</text>
<text x="209.2" y="130">100R</text>
<text x="233.7" y="129.1" transform="rotate(-90 233.7 129.1)">GND</text>
<text x="251.1" y="129">E4</text>
<text x="251.3" y="131.3">PJ301BM</text>
<text x="95.2" y="137.6">100nF</text>
<text x="96.2" y="135.3">C24</text>
<text x="107.5" y="136.6">R24</text>
<text x="132.9" y="132.2">+15V</text>
<text x="205.2" y="137.2">GND</text>
<text x="79.6" y="142.8">100k LOG</text>
<text x="84.9" y="140.5">R23</text>
<text x="107.6" y="138.9">100k</text>
<text x="132.2" y="141.6">+</text>
<text x="135.3" y="142.1" transform="rotate(-90 135.3 142.1)">V+</text>
<text x="146" y="143.1">A4</text>
<text x="193.8" y="139.1">R26</text>
<text x="193.9" y="141.4">10k</text>
<text x="215.5" y="138.8">R27</text>
<text x="216.2" y="141.2">1k</text>
<text x="240" y="141" transform="rotate(-90 240 141)">TIP</text>
<text x="242.3" y="140.3" transform="rotate(-90 242.3 140.3)">T4</text>
<text x="88.3" y="149.9">GND</text>
<text x="146.3" y="145.4">LM301</text>
<text x="132.4" y="156.1">-15V</text>
<text x="90.2" y="190.4">PJ301BM</text>
<text x="93.1" y="188">E5</text>
<text x="98.2" y="189.2">GND</text>
<text x="153.3" y="196">C18</text>
<text x="160.9" y="196.2">C19</text>
<text x="183.8" y="197.4">R30</text>
<text x="116" y="203.8">100k LIN</text>
<text x="120.4" y="201.5">R29</text>
<text x="151.1" y="198.4">10uF 35V10uF 35V</text>
<text x="183.9" y="199.7">47k</text>
<text x="190.1" y="203.7">R32</text>
<text x="215.6" y="201.6">J3</text>
<text x="215.8" y="203.9">X INPUT</text>
<text x="229.1" y="203.8">+15V</text>
<text x="231.4" y="201.3">J6</text>
<text x="245.1" y="203">+15V</text>
<text x="96.7" y="206.4" transform="rotate(-90 96.7 206.4)">T5</text>
<text x="99" y="207.1" transform="rotate(-90 99 207.1)">TIP</text>
<text x="190.3" y="206.1">18k</text>
<text x="215.6" y="207.9">J2</text>
<text x="231.4" y="207.6">J7</text>
<text x="123.9" y="210.9">GND</text>
<text x="159.9" y="215.5">S2</text>
<text x="215.7" y="214.3">J10</text>
<text x="215.8" y="210.2">Y INPUT</text>
<text x="230.5" y="210.1">GND</text>
<text x="231.4" y="214">J8</text>
<text x="246.4" y="210.1" transform="rotate(-90 246.4 210.1)">GND</text>
<text x="93.1" y="219.8">E6</text>
<text x="98.2" y="221">GND</text>
<text x="160.6" y="217.8">AUD / DC</text>
<text x="215.7" y="220.6">J18</text>
<text x="215.7" y="216.6">NEG. NULL</text>
<text x="229.3" y="216.5">-15V</text>
<text x="231.4" y="220.3">J5</text>
<text x="246.3" y="216.9" transform="rotate(-90 246.3 216.9)">-15V</text>
<text x="266.3" y="216.3">R36</text>
<text x="267" y="218.6">1k</text>
<text x="276.8" y="218" transform="rotate(-90 276.8 218)">GND</text>
<text x="294.3" y="217.9">E7</text>
<text x="294.5" y="220.2">PJ301BM</text>
<text x="90.2" y="222.1">PJ301BM</text>
<text x="153.3" y="227.8">C20</text>
<text x="160.9" y="227.9">C21</text>
<text x="215.8" y="222.9">POS. NULL</text>
<text x="227.5" y="222.8">OUTPUT</text>
<text x="231.4" y="226.7">J9</text>
<text x="258.6" y="226.6">R35</text>
<text x="258.7" y="224.2">250k</text>
<text x="121.7" y="233.2">R31</text>
<text x="151.1" y="230.1">10uF 35V10uF 35V</text>
<text x="224" y="229.2">GAIN TRIM</text>
<text x="283.2" y="229.9" transform="rotate(-90 283.2 229.9)">TIP</text>
<text x="285.5" y="229.2" transform="rotate(-90 285.5 229.2)">T7</text>
<text x="96.7" y="238.1" transform="rotate(-90 96.7 238.1)">T6</text>
<text x="99" y="238.8" transform="rotate(-90 99 238.8)">TIP</text>
<text x="117.2" y="235.5">100k LIN</text>
<text x="223.1" y="235.1">+15V</text>
<text x="125.2" y="242.6">GND</text>
<text x="220.5" y="245.6">R33</text>
<text x="220.5" y="243.3">50k</text>
<text x="227.1" y="243.4">R34</text>
<text x="227.4" y="245.7">50k</text>
<text x="222.6" y="255.2">-15V</text>
</g>
<g font-size="1.8" fill="#0000c2">
<text x="49.5" y="40.4">shunt is from pre amp output</text>
<text x="53.1" y="53.4" transform="rotate(-90 53.1 53.4)">wire</text>
<text x="26.7" y="54.4">jack is on front panel</text>
<text x="52.1" y="102.7">wire</text>
<text x="275.6" y="102.7">wire</text>
<text x="168.9" y="126.8">x1000</text>
<text x="170.2" y="130.6">x100</text>
<text x="171.4" y="134.4">x10</text>
<text x="227.3" y="148.4">should also connect TIP to 'env. follower input'</text>
<text x="227.3" y="152.2">which is the SLEEVE of T1 (upper left)</text>
<text x="74.9" y="185.2">jack is on front panel</text>
<text x="104.1" y="191.6">signal is a sinusoide</text>
<text x="101.6" y="195.4">shunt to VCO 2</text>
<text x="215.9" y="195.8">MODULE 4014</text>
<text x="215.9" y="197.9">(RING MODULATOR)</text>
<text x="77.5" y="217">jack is on front panel</text>
<text x="146" y="217">aud</text>
<text x="157.5" y="217">dc</text>
<text x="101.6" y="227.1">shunt to VCO 1</text>
</g>
<g font-size=".7" fill="#008484">
<text x="235.2" y="57.3" transform="rotate(-90 235.2 57.3)">C/B</text>
<text x="237.7" y="59.6" transform="rotate(-90 237.7 59.6)">COMP</text>
<text x="96.8" y="65.9" transform="rotate(-90 96.8 65.9)">BAL</text>
<text x="96.8" y="62.3" transform="rotate(-90 96.8 62.3)">C/B</text>
<text x="99.3" y="64.7" transform="rotate(-90 99.3 64.7)">COMP</text>
<text x="235.2" y="60.9" transform="rotate(-90 235.2 60.9)">BAL</text>
<text x="146.3" y="81.4" transform="rotate(-90 146.3 81.4)">C/B</text>
<text x="148.8" y="83.7" transform="rotate(-90 148.8 83.7)">COMP</text>
<text x="146.3" y="85" transform="rotate(-90 146.3 85)">BAL</text>
<text x="137.4" y="142.4" transform="rotate(-90 137.4 142.4)">C/B</text>
<text x="137.4" y="146" transform="rotate(-90 137.4 146)">BAL</text>
<text x="140" y="144.7" transform="rotate(-90 140 144.7)">COMP</text>
</g>
</svg>
